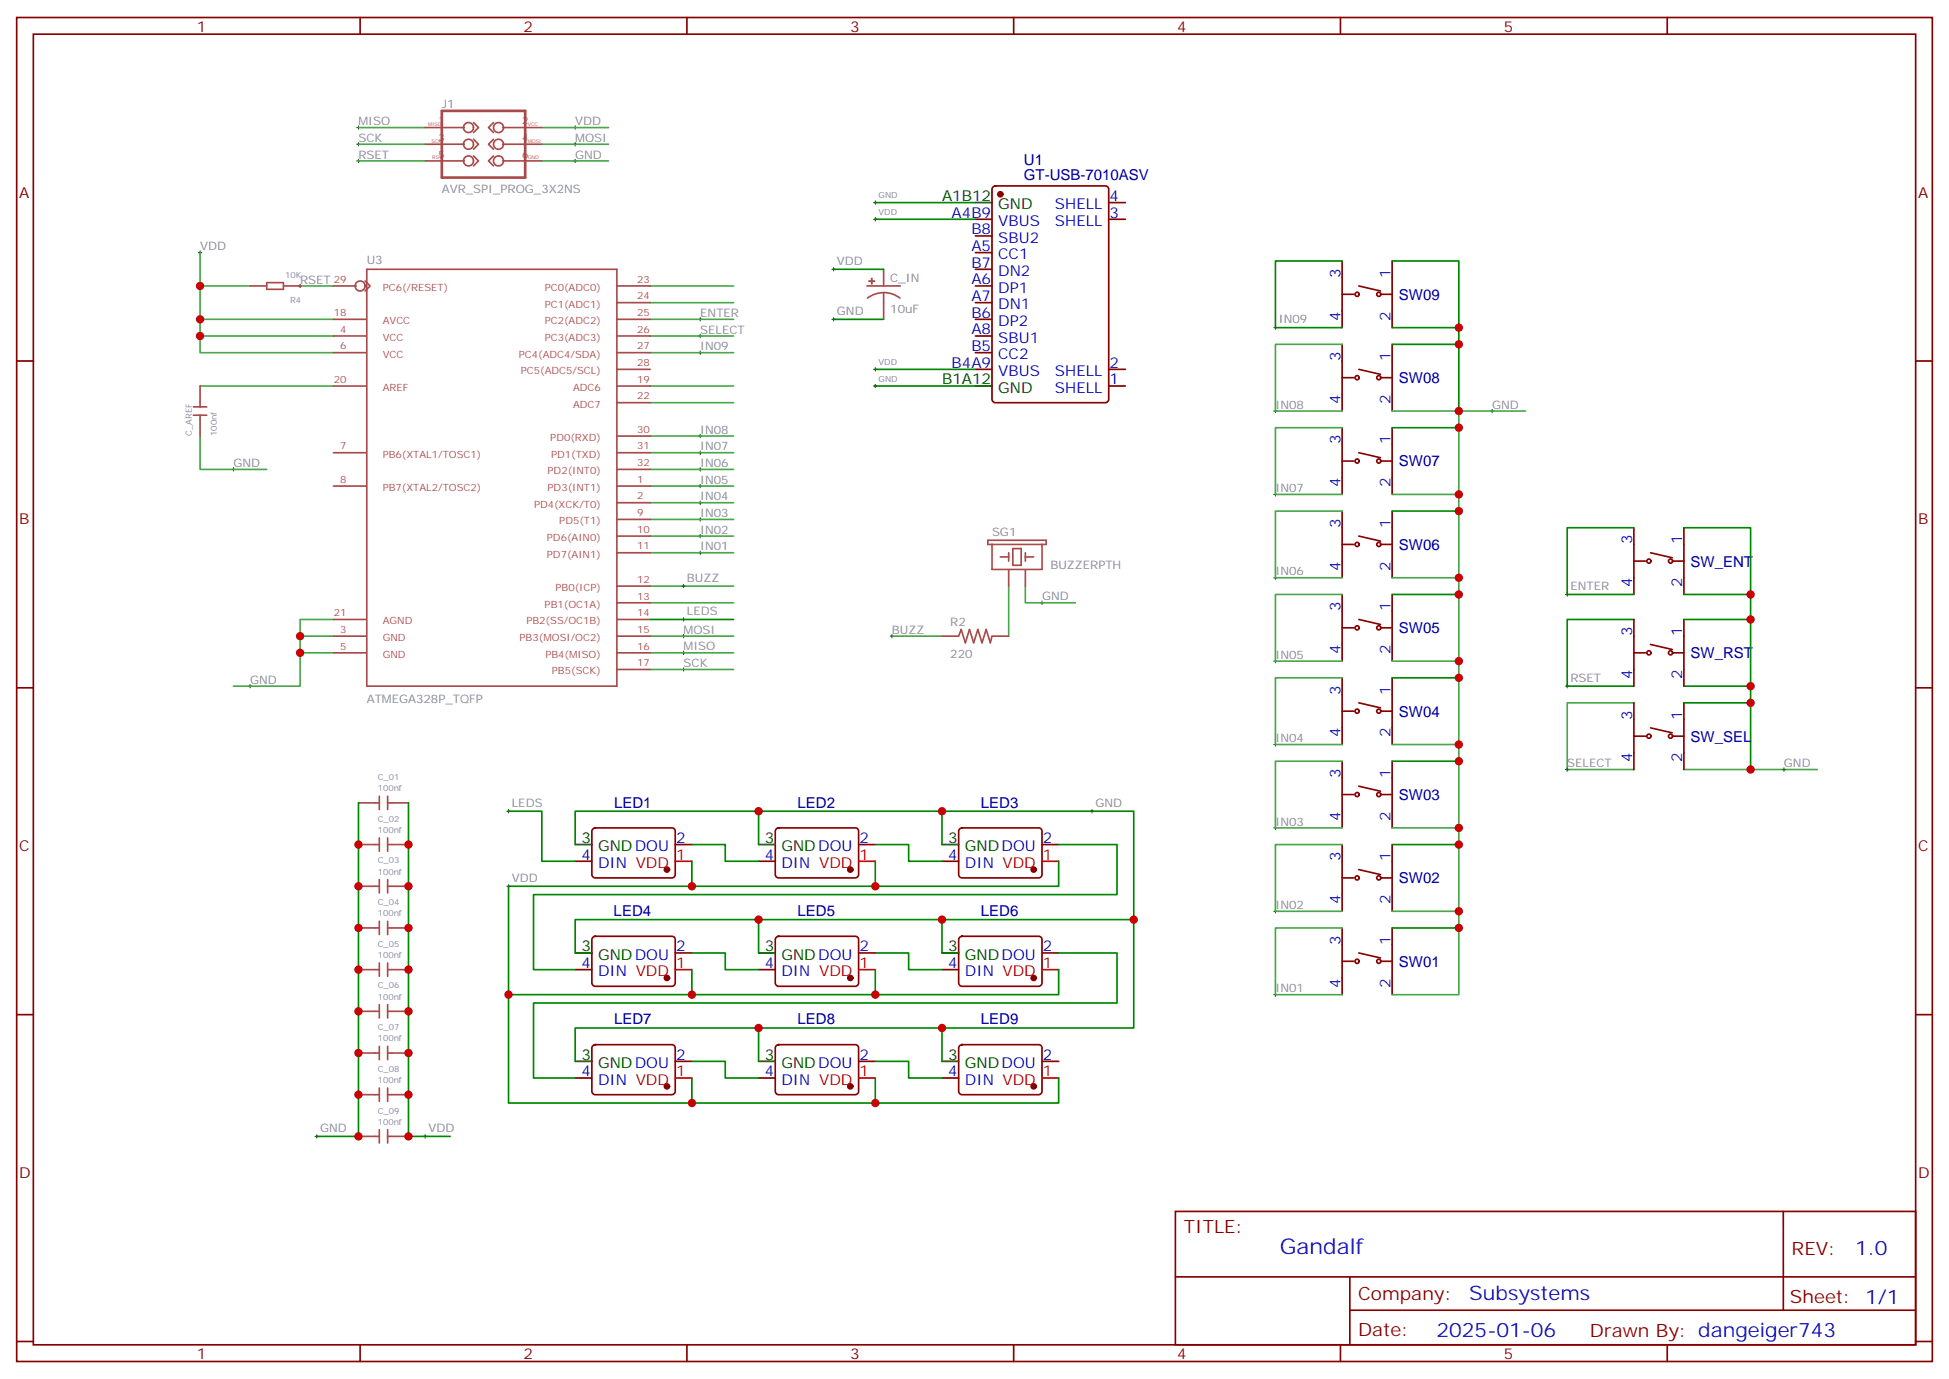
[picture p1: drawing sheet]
<svg xmlns="http://www.w3.org/2000/svg" width="412mm" height="292mm" viewBox="0 0 412 292" stroke-linecap="round" stroke-linejoin="round" font-family="sans-serif">
<g fill="none" stroke="#870000" stroke-width=".35">
<path d="M3.5 3.7h405.4v284.3h-405.4zM7.1 7.2h398.2v277.3h-398.2zM76.2 3.7v3.5M145.3 3.7v3.5M214.5 3.7v3.5M283.6 3.7v3.5M352.8 3.7v3.5M210.1 39.5l.5-.2h23.3a.71 .71 0 0 1 .7 .7v44.5a.76 .76 0 0 1-.7 .7h-23.3a.76 .76 0 0 1-.7-.7v-44.5zM206.4 46.4h3.5M206.4 57h3.5M206.4 53.4h3.5M206.4 49.9h3.5"/>
<path d="M234.6 42.9h3.5M234.6 46.4h3.5M284 55.2v14.1M294.6 55.2v14.1M3.5 76.4h3.6M206.4 78.1h3.5M206.4 74.6h3.5M206.4 71.1h3.5M206.4 67.6h3.5M206.4 64h3.5M206.4 60.5h3.5M234.6 78.1h3.5"/>
<path d="M284 72.8v14.2M284 79.9h2.5M284 62.3h2.5M287.5 78.1l4.6 1.1M287.5 60.5l4.6 1.1M292.1 79.9h2.5M292.1 62.3h2.5M294.6 72.8v14.2M405.3 76.4h3.6M234.6 81.7h3.5M284 90.5v14.1M284 97.5h2.5"/>
<path d="M287.5 95.8l4.6 1M292.1 97.5h2.5M294.6 90.5v14.1M284 108.1v14.1M284 115.2h2.5M287.5 113.4l4.6 1.1M292.1 115.2h2.5M294.6 108.1v14.1M345.7 111.7v14.1M345.7 118.7h2.5M349.2 116.9l4.6 1.1M353.8 118.7h2.5"/>
<path d="M356.3 111.7v14.1M284 125.8v14.1M284 132.8h2.5M287.5 131.1l4.6 1M292.1 132.8h2.5M294.6 125.8v14.1M345.7 131.1v14.1M345.7 138.1h2.5M349.2 136.3l4.6 1.1M353.8 138.1h2.5M356.3 131.1v14.1M3.5 145.5h3.6"/>
<path d="M284 143.4v14.1M284 150.5h2.5M287.5 148.7l4.6 1.1M292.1 150.5h2.5M294.6 143.4v14.1M345.7 148.7v14.1M345.7 155.8h2.5M349.2 154l4.6 1M353.8 155.8h2.5M356.3 148.7v14.1M405.3 145.5h3.6M125.5 175.4l.4-.2h16.3a.71 .71 0 0 1 .7 .7v9.1a.76 .76 0 0 1-.7 .7h-16.3a.76 .76 0 0 1-.7-.7v-9.1z"/>
<path d="M142.9 178.7h3.5M164.3 175.4l.4-.2h16.3a.71 .71 0 0 1 .7 .7v9.1a.76 .76 0 0 1-.7 .7h-16.3a.76 .76 0 0 1-.7-.7v-9.1zM181.7 178.7h3.5M203.1 175.4l.5-.2h16.2a.71 .71 0 0 1 .7 .7v9.1a.76 .76 0 0 1-.7 .7h-16.2a.76 .76 0 0 1-.8-.7v-9.1zM220.5 178.7h3.5M284 161v14.2M284 178.7v14.1M284 168.1h2.5M287.5 166.3l4.6 1.1M292.1 168.1h2.5M294.6 161v14.2M294.6 178.7v14.1"/>
<path d="M121.7 182.2h3.5M125.5 198.3l.4-.2h16.3a.71 .71 0 0 1 .7 .7v9.2a.76 .76 0 0 1-.7 .7h-16.3a.76 .76 0 0 1-.7-.7v-9.2zM160.5 182.2h3.5M164.3 198.3l.4-.2h16.3a.71 .71 0 0 1 .7 .7v9.2a.76 .76 0 0 1-.7 .7h-16.3a.76 .76 0 0 1-.7-.7v-9.2zM199.3 182.2h3.5M203.1 198.3l.5-.2h16.2a.71 .71 0 0 1 .7 .7v9.2a.76 .76 0 0 1-.7 .7h-16.2a.76 .76 0 0 1-.8-.7v-9.2zM284 196.3v14.1M284 185.7h2.5M287.5 184l4.6 1M292.1 185.7h2.5M294.6 196.3v14.1M3.5 214.7h3.6"/>
<path d="M121.7 205.1h3.5M142.9 201.6h3.5M160.5 205.1h3.5M181.7 201.6h3.5M199.3 205.1h3.5M220.5 201.6h3.5M284 203.4h2.5M287.5 201.6l4.6 1.1M292.1 203.4h2.5M405.3 214.7h3.6M121.7 228.1h3.5M125.5 221.2l.4-.2h16.3a.71 .71 0 0 1 .7 .7v9.2a.76 .76 0 0 1-.7 .7h-16.3a.76 .76 0 0 1-.7-.7v-9.2z"/>
<path d="M142.9 224.5h3.5M160.5 228.1h3.5M164.3 221.2l.4-.2h16.3a.71 .71 0 0 1 .7 .7v9.2a.76 .76 0 0 1-.7 .7h-16.3a.76 .76 0 0 1-.7-.7v-9.2zM181.7 224.5h3.5M199.3 228.1h3.5M203.1 221.2l.5-.2h16.2a.71 .71 0 0 1 .7 .7v9.2a.76 .76 0 0 1-.7 .7h-16.2a.76 .76 0 0 1-.8-.7v-9.2zM220.5 224.5h3.5M248.7 256.3h156.6v28.2h-156.6zM377.3 256.3v20.9M248.7 270.1h156.5M285.6 277.2h119.6M285.6 270.1v14.2"/>
<path d="M3.5 283.8h3.6M76.2 284.5v3.5M145.3 284.5v3.5M214.5 284.5v3.5M283.6 284.5v3.5M352.8 284.5v3.5M405.3 283.8h3.6"/>
<circle cx="287.2" cy="62.3" r=".44"/>
<circle cx="287.2" cy="79.9" r=".44"/>
<circle cx="291.7" cy="62.3" r=".44"/>
<circle cx="291.7" cy="79.9" r=".44"/>
<circle cx="287.2" cy="97.5" r=".44"/>
<circle cx="291.7" cy="97.5" r=".44"/>
<circle cx="287.2" cy="115.2" r=".44"/>
<circle cx="291.7" cy="115.2" r=".44"/>
<circle cx="348.9" cy="118.7" r=".44"/>
<circle cx="353.5" cy="118.7" r=".44"/>
<circle cx="287.2" cy="132.8" r=".44"/>
<circle cx="291.7" cy="132.8" r=".44"/>
<circle cx="348.9" cy="138.1" r=".44"/>
<circle cx="353.5" cy="138.1" r=".44"/>
<circle cx="287.2" cy="150.5" r=".44"/>
<circle cx="291.7" cy="150.5" r=".44"/>
<circle cx="348.9" cy="155.8" r=".44"/>
<circle cx="353.5" cy="155.8" r=".44"/>
<circle cx="287.2" cy="168.1" r=".44"/>
<circle cx="291.7" cy="168.1" r=".44"/>
<circle cx="287.2" cy="185.7" r=".44"/>
<circle cx="291.7" cy="185.7" r=".44"/>
<circle cx="287.2" cy="203.4" r=".44"/>
<circle cx="291.7" cy="203.4" r=".44"/>
</g>
<g fill="none" stroke="#4aa64a" stroke-width=".35">
<path d="M75.8 34h14.2M75.8 30.5h14.2M75.8 27h14.2M114.7 34h14.1M114.7 30.5h14.1M114.7 27h14.1M42.3 53.4v21.2h28.3M42.3 71.1h28.3M42.3 67.6h28.3M42.3 60.5h10.6M63.5 60.5h7.1M137.6 74.6h17.6"/>
<path d="M137.6 71.1h17.6M137.6 67.6h17.6M137.6 64h17.6M137.6 60.5h17.6M284 72.8h-14.1v14.2h14.1M42.3 92.3v7h14.1M42.3 81.7h28.3M137.6 85.2h17.6M137.6 81.7h17.6M137.6 92.3h17.6M137.6 95.8h17.6M137.6 99.3h17.6"/>
<path d="M284 90.5h-14.1v14.1h14.1M294.6 87h28.2M308.7 87v17.6h-14.1M137.6 102.8h17.6M137.6 106.4h17.6M137.6 109.9h17.6M137.6 113.4h17.6M137.6 116.9h17.6M284 108.1h-14.1v14.1h14.1M308.7 104.6v17.6h-14.1M63.5 138.1h7.1M63.5 134.6h7.1"/>
<path d="M70.6 131.1h-7.1v14.1h-14.1M137.6 138.1h17.6M137.6 134.6h17.6M137.6 127.5h17.6M137.6 124h17.6M188.7 134.6h10.6M213.4 124v10.6M217 124v3.5h10.5M284 125.8h-14.1v14.1h14.1M308.7 139.9v17.6h-14.1M308.7 122.2v17.7h-14.1M137.6 141.6h17.6"/>
<path d="M284 143.4h-14.1v14.1h14.1M308.7 157.5v17.7h-14.1M345.7 148.7h-14.1v14.1h14.1M284 178.7h-14.1v14.1h14.1M284 161h-14.1v14.2h14.1M308.7 175.2v17.6h-14.1M356.3 162.8h28.2M284 196.3h-14.1v14.1h14.1M308.7 192.8v17.6h-14.1"/>
</g>
<g fill="none" stroke="#000" stroke-width=".21">
<path d="M75.5 34h.7M75.5 30.5h.7M75.5 27h.7M75.8 26.6v.7M75.8 30.2v.7M75.8 33.7v.7M121.4 34h.7M121.4 30.5h.7M121.4 27h.7M121.7 26.6v.7M121.7 30.2v.7M121.7 33.7v.7"/>
<path d="M42 53.4h.7M42.3 53.1v.7M176 57h.7M176.4 56.6v.7M184.9 42.9h.7M184.9 46.4h.7M185.2 42.5v.7M185.2 46v.7M63.1 60.5h.8M63.5 60.1v.8M147.8 74.6h.7M147.8 71.1h.7"/>
<path d="M147.8 67.6h.7M148.2 67.2v.7M148.2 70.7v.7M148.2 74.3v.7M176 67.6h.7M176.4 67.2v.7M184.9 78.1h.7M185.2 77.8v.7M269.5 69.3h.7M269.9 69v.7M49 99.3h.7M49.4 99v.7"/>
<path d="M147.8 99.3h.7M147.8 92.3h.7M147.8 95.8h.7M148.2 91.9v.7M148.2 95.4v.7M148.2 99v.7M184.9 81.7h.7M185.2 81.3v.7M269.5 87h.7M269.9 86.6v.7M315.4 87h.7M315.7 86.6v.7"/>
<path d="M147.8 102.8h.7M147.8 106.4h.7M147.8 109.9h.7M147.8 113.4h.7M147.8 116.9h.7M148.2 102.5v.7M148.2 106v.7M148.2 109.5v.7M148.2 113.1v.7M148.2 116.6v.7M269.5 104.6h.7M269.9 104.2v.8"/>
<path d="M144.3 138.1h.7M144.3 134.6h.7M144.3 131.1h.7M144.3 124h.7M144.6 123.6v.8M144.6 130.7v.7M144.6 134.2v.7M144.6 137.8v.7M188.4 134.6h.7M188.7 134.2v.7M220.1 127.5h.7M220.5 127.2v.7"/>
<path d="M269.5 139.9h.7M269.5 122.2h.7M269.9 121.9v.7M269.9 139.5v.7M331.3 125.8h.7M331.6 125.4v.7M52.6 145.2h.7M52.9 144.8v.7M144.3 141.6h.7M144.6 141.3v.7M269.5 157.5h.7M269.9 157.2v.7"/>
<path d="M331.3 145.2h.7M331.6 144.8v.7M107.2 171.6h.7M107.6 171.3v.7M230.7 171.6h.7M231.1 171.3v.7M269.5 175.2h.7M269.9 174.8v.7M331.3 162.8h.7M331.6 162.5v.7M377.1 162.8h.7M377.5 162.5v.7"/>
<path d="M107.2 187.5h.7M107.6 187.1v.8M269.5 192.8h.7M269.9 192.4v.7M269.5 210.4h.7M269.9 210.1v.7M66.7 240.4h.7M67 240.1v.7M89.6 240.4h.7M90 240.1v.7"/>
</g>
<g fill="none" stroke="#a64a4a" stroke-width=".35">
<path d="M90 27h8.3M90 30.5h8.3M90 34h8.3M100.2 25.9l1 1.1-1 1M100.2 29.5l1 1-1 1.1M100.2 33l1 1-1 1.1M104.4 25.9l-1 1.1 1 1M104.4 29.5l-1 1 1 1.1M104.4 33l-1 1 1 1.1M106.4 27h8.3M106.4 30.5h8.3M106.4 34h8.3"/>
<path d="M56.4 59.8h3.6v1.4h-3.6zM77.3 59.4l1 1.1-1 1.1M77.6 57h52.9v88.2h-52.9zM187 57v3.4M52.9 60.5h3.5M60 60.5h3.5M70.6 60.5h4.8M70.6 71.1h6.9M70.6 74.6h6.9M70.6 67.6h6.9M130.6 60.5h7M130.6 71.1h7"/>
<path d="M130.6 74.6h7M130.6 67.6h7M130.6 78.1h7M130.6 64h7M183.4 60.5h7.1M187 61.9l1.8 .3 1.6 .9M187 61.9l-1.8 .3-1.7 .9M187 61.9v2.1M187 64.1v3.5M40.9 87.8h2.8M40.9 86.1h2.8M42.3 81.7v3.4"/>
<path d="M42.3 85.2v.9M42.3 87.8v.9M42.3 88.8v3.5M70.6 95.8h6.9M70.6 81.7h6.9M130.6 95.8h7M130.6 81.7h7M130.6 99.3h7M130.6 92.3h7M130.6 85.2h7M70.6 102.8h6.9M130.6 102.8h7"/>
<path d="M130.6 116.9h7M130.6 113.4h7M130.6 109.9h7M130.6 106.4h7M209 114.3h12.4v.9h-12.4zM209.9 115.2v5.3h10.6v-5.3M211.7 117.8h1.7M213.4 116.9v1.8M214.3 116.1h1.8v3.5h-1.8zM217 117.8h1.7M217 116.9v1.8M70.6 134.6h6.9"/>
<path d="M70.6 138.1h6.9M70.6 131.1h6.9M130.6 134.6h7M130.6 138.1h7M130.6 131.1h7M130.6 127.5h7M130.6 124h7M199.3 134.6h3.5M202.8 134.6l.6-1.4 .9 2.8 .8-2.8 .9 2.8 .9-2.8 .9 2.8 .9-2.8 .8 2.8 .4-1.4M210 134.6h3.4M213.4 120.5v3.5M217 120.5v3.5"/>
<path d="M130.6 141.6h7M75.8 169.9h3.5M75.8 178.7h3.5M79.4 169.9h.9M79.4 178.7h.9M80.3 168.5v2.8M80.3 177.3v2.8M82 168.5v2.8M82 177.3v2.8M82 169.9h.9M82 178.7h.9M83 169.9h3.4"/>
<path d="M83 178.7h3.4M75.8 187.5h3.5M75.8 196.3h3.5M79.4 187.5h.9M79.4 196.3h.9M80.3 186.1v2.8M80.3 194.9v2.8M82 186.1v2.8M82 194.9v2.8M82 187.5h.9M82 196.3h.9M83 187.5h3.4"/>
<path d="M83 196.3h3.4M75.8 205.1h3.5M75.8 214h3.5M79.4 205.1h.9M79.4 214h.9M80.3 203.7v2.9M80.3 212.5v2.9M82 203.7v2.9M82 212.5v2.9M82 205.1h.9M82 214h.9M83 205.1h3.4"/>
<path d="M83 214h3.4M75.8 222.8h3.5M75.8 231.6h3.5M79.4 222.8h.9M79.4 231.6h.9M80.3 221.4v2.8M80.3 230.2v2.8M80.3 239v2.8M82 221.4v2.8M82 230.2v2.8M82 239v2.8M82 222.8h.9"/>
<path d="M82 231.6h.9M83 222.8h3.4M83 231.6h3.4M75.8 240.4h3.5M79.4 240.4h.9M82 240.4h.9M83 240.4h3.4"/>
<circle cx="99.1" cy="30.5" r="1.06"/>
<circle cx="99.1" cy="34" r="1.06"/>
<circle cx="99.1" cy="27" r="1.06"/>
<circle cx="105.5" cy="27" r="1.06"/>
<circle cx="105.5" cy="30.5" r="1.06"/>
<circle cx="105.5" cy="34" r="1.06"/>
<circle cx="76.2" cy="60.5" r="1.06"/>
</g>
<path d="M93.5 23.5h17.6v14.1h-17.6z" fill="none" stroke="#a64a4a" stroke-width=".56"/>
<g fill="none" stroke="#008700" stroke-width=".35">
<path d="M176.4 57h10.6M185.2 46.4h21.2M185.2 42.9h21.2M284 55.2h-14.1v14.1h14.1M294.6 55.2h14.1v14.1M176.4 67.6h10.6M185.2 78.1h21.2M294.6 69.3h14.1v17.7M294.6 72.8h14.1M185.2 81.7h21.2M294.6 90.5h14.1M294.6 108.1h14.1"/>
<path d="M345.7 111.7h-14.1v14.1h14.1M356.3 111.7h14.1v14.1M137.6 131.1h17.6M294.6 125.8h14.1M345.7 131.1h-14.1v14.1h14.1M356.3 125.8h14.1v19.4M356.3 131.1h14.1M294.6 143.4h14.1M356.3 145.2h14.1v17.6M356.3 148.7h14.1M75.8 169.9v70.5h-8.8M86.4 169.9v70.5h8.8"/>
<path d="M107.6 171.6h7.1v10.6h7M121.7 178.7v-7.1h38.8v7.1M146.4 178.7h7.1v3.5h7M160.5 171.6h38.8v7.1M185.2 178.7h7.1v3.5h7M199.3 171.6h40.6v45.9h-40.6M224 178.7h12.4v10.6h-123.5v15.8h8.8M294.6 161h14.1M294.6 178.7h14.1M146.4 182.2v5.3h38.8v-5.3M146.4 187.5h-38.8v45.9h38.8M160.5 194.6h38.8v7"/>
<path d="M199.3 194.6h40.6M224 182.2v5.3h-38.8M294.6 196.3h14.1M107.6 210.4h38.8M121.7 201.6v-7h38.8v7M146.4 205.1v5.3h38.8v-5.3M146.4 201.6h7.1v3.5h7M160.5 217.5h38.8v7M185.2 201.6h7.1v3.5h7M224 205.1v5.3h-38.8M224 201.6h12.4v10.6h-123.5v15.9h8.8M121.7 224.5v-7h38.8v7"/>
<path d="M146.4 228.1v5.3h38.8v-5.3M146.4 224.5h7.1v3.6h7M185.2 224.5h7.1v3.6h7M224 228.1v5.3h-38.8"/>
</g>
<g fill="#870000" stroke="#870000" stroke-width=".35">
<circle cx="141.1" cy="184" r=".53"/>
<circle cx="179.9" cy="184" r=".53"/>
<circle cx="218.7" cy="184" r=".53"/>
<circle cx="141.1" cy="206.9" r=".53"/>
<circle cx="179.9" cy="206.9" r=".53"/>
<circle cx="218.7" cy="206.9" r=".53"/>
<circle cx="141.1" cy="229.8" r=".53"/>
<circle cx="179.9" cy="229.8" r=".53"/>
<circle cx="218.7" cy="229.8" r=".53"/>
<circle cx="211.7" cy="41.1" r=".53"/>
</g>
<path d="M142.9 182.2h3.5M181.7 182.2h3.5M220.5 182.2h3.5M142.9 205.1h3.5M181.7 205.1h3.5M220.5 205.1h3.5M142.9 228.1h3.5M181.7 228.1h3.5M220.5 228.1h3.5" fill="none" stroke="#f00" stroke-width=".35"/>
<path d="M206.4 42.9h3.5M206.4 81.7h3.5M121.7 178.7h3.5M160.5 178.7h3.5M199.3 178.7h3.5M121.7 201.6h3.5M160.5 201.6h3.5M199.3 201.6h3.5M121.7 224.5h3.5M160.5 224.5h3.5M199.3 224.5h3.5" fill="none" stroke="#000" stroke-width=".35"/>
<g fill="#a64a4a" stroke="#a64a4a" stroke-width=".21">
<path d="M183.8 59.4h1.3v.2h-1.3z"/>
<path d="M184.4 58.9h.1v1.2h-.1z"/>
</g>
<g fill="#c00">
<circle cx="63.5" cy="138.1" r=".88"/>
<circle cx="63.5" cy="134.6" r=".88"/>
<circle cx="42.3" cy="60.5" r=".88"/>
<circle cx="42.3" cy="67.6" r=".88"/>
<circle cx="42.3" cy="71.1" r=".88"/>
<circle cx="308.7" cy="192.8" r=".88"/>
<circle cx="308.7" cy="175.2" r=".88"/>
<circle cx="308.7" cy="157.5" r=".88"/>
<circle cx="308.7" cy="139.9" r=".88"/>
<circle cx="308.7" cy="122.2" r=".88"/>
<circle cx="308.7" cy="104.6" r=".88"/>
<circle cx="308.7" cy="87" r=".88"/>
<circle cx="370.4" cy="162.8" r=".88"/>
<circle cx="160.5" cy="171.6" r=".88"/>
<circle cx="160.5" cy="194.6" r=".88"/>
<circle cx="160.5" cy="217.5" r=".88"/>
<circle cx="185.2" cy="187.5" r=".88"/>
<circle cx="185.2" cy="210.4" r=".88"/>
<circle cx="185.2" cy="233.4" r=".88"/>
<circle cx="199.3" cy="171.6" r=".88"/>
<circle cx="199.3" cy="217.5" r=".88"/>
<circle cx="199.3" cy="194.6" r=".88"/>
<circle cx="239.9" cy="194.6" r=".88"/>
<circle cx="146.4" cy="187.5" r=".88"/>
<circle cx="146.4" cy="233.4" r=".88"/>
<circle cx="146.4" cy="210.4" r=".88"/>
<circle cx="107.6" cy="210.4" r=".88"/>
<circle cx="370.4" cy="145.2" r=".88"/>
<circle cx="75.8" cy="178.7" r=".88"/>
<circle cx="75.8" cy="187.5" r=".88"/>
<circle cx="75.8" cy="196.3" r=".88"/>
<circle cx="75.8" cy="205.1" r=".88"/>
<circle cx="75.8" cy="214" r=".88"/>
<circle cx="75.8" cy="222.8" r=".88"/>
<circle cx="75.8" cy="231.6" r=".88"/>
<circle cx="75.8" cy="240.4" r=".88"/>
<circle cx="86.4" cy="178.7" r=".88"/>
<circle cx="86.4" cy="187.5" r=".88"/>
<circle cx="86.4" cy="196.3" r=".88"/>
<circle cx="86.4" cy="205.1" r=".88"/>
<circle cx="86.4" cy="214" r=".88"/>
<circle cx="86.4" cy="222.8" r=".88"/>
<circle cx="86.4" cy="231.6" r=".88"/>
<circle cx="86.4" cy="240.4" r=".88"/>
<circle cx="370.4" cy="125.8" r=".88"/>
<circle cx="370.4" cy="131.1" r=".88"/>
<circle cx="370.4" cy="148.7" r=".88"/>
<circle cx="308.7" cy="69.3" r=".88"/>
<circle cx="308.7" cy="72.8" r=".88"/>
<circle cx="308.7" cy="90.5" r=".88"/>
<circle cx="308.7" cy="108.1" r=".88"/>
<circle cx="308.7" cy="125.8" r=".88"/>
<circle cx="308.7" cy="143.4" r=".88"/>
<circle cx="308.7" cy="161" r=".88"/>
<circle cx="308.7" cy="178.7" r=".88"/>
<circle cx="308.7" cy="196.3" r=".88"/>
</g>
<text font-size="4.6" fill="#00f" x="270.8" y="265.3">Gandalf</text>
<g font-size="4.2" fill="#00f">
<text x="392.5" y="265.6">1.0</text>
<text x="310.9" y="275.1">Subsystems</text>
<text x="304" y="282.9">2025-01-06</text>
</g>
<g font-size="3.9" fill="#800">
<text x="250.5" y="260.9">TITLE:</text>
<text x="379.1" y="265.6">REV:</text>
<text x="287.4" y="275.1">Company:</text>
<text x="378.7" y="275.7">Sheet: 1/1</text>
<text x="287.4" y="282.8">Date:</text>
<text x="336.4" y="282.8">Drawn By: dangeiger743</text>
</g>
<g font-size="3.2" fill="#800">
<text x="41.6" y="6.7">1</text>
<text x="110.8" y="6.7">2</text>
<text x="179.9" y="6.7">3</text>
<text x="249.1" y="6.7">4</text>
<text x="318.2" y="6.7">5</text>
<text x="4.1" y="41.8">A</text>
<text x="405.9" y="41.8">A</text>
<text x="4.1" y="110.9">B</text>
<text x="405.9" y="110.9">B</text>
<text x="4.1" y="180.1">C</text>
<text x="405.9" y="180.1">C</text>
<text x="4.1" y="249.2">D</text>
<text x="405.9" y="249.2">D</text>
<text x="41.6" y="287.5">1</text>
<text x="110.8" y="287.5">2</text>
<text x="179.9" y="287.5">3</text>
<text x="249.1" y="287.5">4</text>
<text x="318.2" y="287.5">5</text>
</g>
<g font-size="3.2" fill="#000080">
<text x="216.7" y="35">U1</text>
<text x="216.7" y="38.2">GT-USB-7010ASV</text>
<text x="296" y="63.4">SW09</text>
<text x="296" y="81.1">SW08</text>
<text x="296" y="98.7">SW07</text>
<text x="296" y="116.3">SW06</text>
<text x="357.7" y="119.9">SW_ENT</text>
<text x="296" y="134">SW05</text>
<text x="357.7" y="139.3">SW_RST</text>
<text x="296" y="151.6">SW04</text>
<text x="357.7" y="156.9">SW_SEL</text>
<text x="129.9" y="170.9">LED1</text>
<text x="168.7" y="170.9">LED2</text>
<text x="207.6" y="170.9">LED3</text>
<text x="296" y="169.2">SW03</text>
<text x="296" y="186.9">SW02</text>
<text x="129.8" y="193.8">LED4</text>
<text x="168.7" y="193.8">LED5</text>
<text x="207.6" y="193.8">LED6</text>
<text x="296" y="204.5">SW01</text>
<text x="129.9" y="216.7">LED7</text>
<text x="168.7" y="216.7">LED8</text>
<text x="207.6" y="216.7">LED9</text>
</g>
<g font-size="3.2">
<text x="199.3" y="42.5">A1B12</text>
<text x="211.2" y="44.3">GND</text>
<text x="199.3" y="81.3">B1A12</text>
<text x="211.2" y="83.1">GND</text>
<text x="123" y="178.3">3</text>
<text x="161.9" y="178.3">3</text>
<text x="200.7" y="178.3">3</text>
<text x="126.5" y="180.1">GNDDOU</text>
<text x="165.3" y="180.1">GNDDOU</text>
<text x="204.2" y="180.1">GNDDOU</text>
<text x="123" y="201.3">3</text>
<text x="126.5" y="203">GNDDOU</text>
<text x="161.9" y="201.3">3</text>
<text x="165.3" y="203">GNDDOU</text>
<text x="200.7" y="201.3">3</text>
<text x="204.2" y="203">GNDDOU</text>
<text x="123" y="224.2">3</text>
<text x="126.5" y="226">GNDDOU</text>
<text x="161.9" y="224.2">3</text>
<text x="165.3" y="226">GNDDOU</text>
<text x="200.7" y="224.2">3</text>
<text x="204.2" y="226">GNDDOU</text>
</g>
<g font-size="3.2" fill="#00f">
<text x="201.4" y="46">A4B9</text>
<text x="211.2" y="47.8">VBUS</text>
<text x="223.2" y="44.3">SHELL</text>
<text x="223.2" y="47.8">SHELL</text>
<text x="234.8" y="42.5">4</text>
<text x="234.8" y="46">3</text>
<text x="205.5" y="49.6">B8</text>
<text x="205.5" y="53.1">A5</text>
<text x="211.2" y="51.3">SBU2</text>
<text x="205.5" y="56.6">B7</text>
<text x="211.2" y="58.4">DN2</text>
<text x="211.2" y="54.9">CC1</text>
<text x="283.6" y="58.7" transform="rotate(-90 283.6 58.7)">3</text>
<text x="294.2" y="58.7" transform="rotate(-90 294.2 58.7)">1</text>
<text x="205.5" y="63.7">A7</text>
<text x="205.5" y="60.1">A6</text>
<text x="211.2" y="65.4">DN1</text>
<text x="211.2" y="61.9">DP1</text>
<text x="205.5" y="67.2">B6</text>
<text x="205.5" y="70.7">A8</text>
<text x="211.2" y="69">DP2</text>
<text x="283.6" y="67.8" transform="rotate(-90 283.6 67.8)">4</text>
<text x="294.2" y="67.8" transform="rotate(-90 294.2 67.8)">2</text>
<text x="201.4" y="77.8">B4A9</text>
<text x="205.5" y="74.3">B5</text>
<text x="211.2" y="76">CC2</text>
<text x="211.2" y="72.5">SBU1</text>
<text x="234.8" y="77.8">2</text>
<text x="283.6" y="76.4" transform="rotate(-90 283.6 76.4)">3</text>
<text x="294.2" y="76.4" transform="rotate(-90 294.2 76.4)">1</text>
<text x="211.2" y="79.6">VBUS</text>
<text x="223.2" y="79.6">SHELL</text>
<text x="223.2" y="83.1">SHELL</text>
<text x="234.8" y="81.3">1</text>
<text x="283.6" y="85.4" transform="rotate(-90 283.6 85.4)">4</text>
<text x="294.2" y="85.4" transform="rotate(-90 294.2 85.4)">2</text>
<text x="283.6" y="94" transform="rotate(-90 283.6 94)">3</text>
<text x="294.2" y="94" transform="rotate(-90 294.2 94)">1</text>
<text x="283.6" y="103.1" transform="rotate(-90 283.6 103.1)">4</text>
<text x="294.2" y="103.1" transform="rotate(-90 294.2 103.1)">2</text>
<text x="283.6" y="111.7" transform="rotate(-90 283.6 111.7)">3</text>
<text x="294.2" y="111.7" transform="rotate(-90 294.2 111.7)">1</text>
<text x="345.4" y="115.2" transform="rotate(-90 345.4 115.2)">3</text>
<text x="356" y="115.2" transform="rotate(-90 356 115.2)">1</text>
<text x="283.6" y="120.7" transform="rotate(-90 283.6 120.7)">4</text>
<text x="294.2" y="120.7" transform="rotate(-90 294.2 120.7)">2</text>
<text x="345.4" y="124.3" transform="rotate(-90 345.4 124.3)">4</text>
<text x="356" y="124.3" transform="rotate(-90 356 124.3)">2</text>
<text x="283.6" y="129.3" transform="rotate(-90 283.6 129.3)">3</text>
<text x="294.2" y="129.3" transform="rotate(-90 294.2 129.3)">1</text>
<text x="345.4" y="134.6" transform="rotate(-90 345.4 134.6)">3</text>
<text x="356" y="134.6" transform="rotate(-90 356 134.6)">1</text>
<text x="283.6" y="138.4" transform="rotate(-90 283.6 138.4)">4</text>
<text x="294.2" y="138.4" transform="rotate(-90 294.2 138.4)">2</text>
<text x="345.4" y="143.7" transform="rotate(-90 345.4 143.7)">4</text>
<text x="356" y="143.7" transform="rotate(-90 356 143.7)">2</text>
<text x="283.6" y="146.9" transform="rotate(-90 283.6 146.9)">3</text>
<text x="294.2" y="146.9" transform="rotate(-90 294.2 146.9)">1</text>
<text x="345.4" y="152.2" transform="rotate(-90 345.4 152.2)">3</text>
<text x="356" y="152.2" transform="rotate(-90 356 152.2)">1</text>
<text x="283.6" y="156" transform="rotate(-90 283.6 156)">4</text>
<text x="294.2" y="156" transform="rotate(-90 294.2 156)">2</text>
<text x="345.4" y="161.3" transform="rotate(-90 345.4 161.3)">4</text>
<text x="356" y="161.3" transform="rotate(-90 356 161.3)">2</text>
<text x="283.6" y="164.6" transform="rotate(-90 283.6 164.6)">3</text>
<text x="294.2" y="164.6" transform="rotate(-90 294.2 164.6)">1</text>
<text x="283.6" y="173.6" transform="rotate(-90 283.6 173.6)">4</text>
<text x="294.2" y="173.6" transform="rotate(-90 294.2 173.6)">2</text>
<text x="143.1" y="178.3">2</text>
<text x="181.9" y="178.3">2</text>
<text x="220.7" y="178.3">2</text>
<text x="123" y="181.9">4</text>
<text x="126.5" y="183.6">DIN VDD</text>
<text x="161.9" y="181.9">4</text>
<text x="165.3" y="183.6">DIN VDD</text>
<text x="200.7" y="181.9">4</text>
<text x="204.2" y="183.6">DIN VDD</text>
<text x="283.6" y="182.2" transform="rotate(-90 283.6 182.2)">3</text>
<text x="294.2" y="182.2" transform="rotate(-90 294.2 182.2)">1</text>
<text x="283.6" y="191.3" transform="rotate(-90 283.6 191.3)">4</text>
<text x="294.2" y="191.3" transform="rotate(-90 294.2 191.3)">2</text>
<text x="143.1" y="201.3">2</text>
<text x="181.9" y="201.3">2</text>
<text x="220.7" y="201.3">2</text>
<text x="283.6" y="199.8" transform="rotate(-90 283.6 199.8)">3</text>
<text x="294.2" y="199.8" transform="rotate(-90 294.2 199.8)">1</text>
<text x="123" y="204.8">4</text>
<text x="126.5" y="206.6">DIN VDD</text>
<text x="161.9" y="204.8">4</text>
<text x="165.3" y="206.6">DIN VDD</text>
<text x="200.7" y="204.8">4</text>
<text x="204.2" y="206.6">DIN VDD</text>
<text x="283.6" y="208.9" transform="rotate(-90 283.6 208.9)">4</text>
<text x="294.2" y="208.9" transform="rotate(-90 294.2 208.9)">2</text>
<text x="123" y="227.7">4</text>
<text x="143.1" y="224.2">2</text>
<text x="161.9" y="227.7">4</text>
<text x="181.9" y="224.2">2</text>
<text x="200.7" y="227.7">4</text>
<text x="220.7" y="224.2">2</text>
<text x="126.5" y="229.5">DIN VDD</text>
<text x="165.3" y="229.5">DIN VDD</text>
<text x="204.2" y="229.5">DIN VDD</text>
</g>
<g font-size="3.2" fill="#f00">
<text x="143.1" y="181.9">1</text>
<text x="181.9" y="181.9">1</text>
<text x="220.7" y="181.9">1</text>
<text x="143.1" y="204.8">1</text>
<text x="181.9" y="204.8">1</text>
<text x="220.7" y="204.8">1</text>
<text x="143.1" y="227.7">1</text>
<text x="181.9" y="227.7">1</text>
<text x="220.7" y="227.7">1</text>
</g>
<g font-size="2.5" fill="#838383">
<text x="93.5" y="22.8">J1</text>
<text x="75.8" y="26.5">MISO</text>
<text x="121.7" y="26.5">VDD</text>
<text x="75.8" y="30">SCK</text>
<text x="75.8" y="33.5">RSET</text>
<text x="121.7" y="33.5">GND</text>
<text x="121.7" y="30">MOSI</text>
<text x="93.5" y="40.7">AVR_SPI_PROG_3X2NS</text>
<text x="42.3" y="53">VDD</text>
<text x="77.6" y="55.9">U3</text>
<text x="177.1" y="56.1">VDD</text>
<text x="188.4" y="59.6">C_IN</text>
<text x="63.5" y="60">RSET</text>
<text x="148.2" y="70.6">SELECT</text>
<text x="148.2" y="67.1">ENTER</text>
<text x="177.1" y="66.7">GND</text>
<text x="188.4" y="66.3">10uF</text>
<text x="270.6" y="68.4">IN09</text>
<text x="148.2" y="74.1">IN09</text>
<text x="269.9" y="86.5">IN08</text>
<text x="315.7" y="86.5">GND</text>
<text x="148.2" y="91.8">IN08</text>
<text x="148.2" y="95.3">IN07</text>
<text x="49.4" y="98.8">GND</text>
<text x="148.2" y="98.8">IN06</text>
<text x="148.2" y="102.3">IN05</text>
<text x="148.2" y="105.9">IN04</text>
<text x="269.9" y="104.1">IN07</text>
<text x="148.2" y="109.4">IN03</text>
<text x="148.2" y="112.9">IN02</text>
<text x="209.9" y="113.4">SG1</text>
<text x="148.2" y="116.5">IN01</text>
<text x="145.3" y="123.1">BUZZ</text>
<text x="222.2" y="120.5">BUZZERPTH</text>
<text x="269.9" y="121.7">IN06</text>
<text x="332.3" y="124.9">ENTER</text>
<text x="145.3" y="130.2">LEDS</text>
<text x="220.5" y="127">GND</text>
<text x="144.6" y="137.6">MISO</text>
<text x="144.6" y="134.1">MOSI</text>
<text x="188.7" y="134.1">BUZZ</text>
<text x="201.1" y="132.5">R2</text>
<text x="144.6" y="141.1">SCK</text>
<text x="201.1" y="139.2">220</text>
<text x="269.9" y="139.4">IN05</text>
<text x="52.9" y="144.7">GND</text>
<text x="77.6" y="148.7">ATMEGA328P_TQFP</text>
<text x="332.3" y="144.3">RSET</text>
<text x="269.9" y="157">IN04</text>
<text x="331.6" y="162.3">SELECT</text>
<text x="377.5" y="162.3">GND</text>
<text x="108.3" y="170.7">LEDS</text>
<text x="231.8" y="170.7">GND</text>
<text x="269.9" y="174.7">IN03</text>
<text x="108.3" y="186.6">VDD</text>
<text x="269.9" y="192.3">IN02</text>
<text x="269.9" y="209.9">IN01</text>
<text x="67.7" y="239.5">GND</text>
<text x="90.7" y="239.5">VDD</text>
</g>
<g font-size="2.1" fill="#a54b4b">
<text x="92.8" y="26.3">1</text>
<text x="92.8" y="29.8">3</text>
<text x="110.5" y="26.3">2</text>
<text x="110.5" y="29.8">4</text>
<text x="92.8" y="33.3">5</text>
<text x="110.5" y="33.3">6</text>
<text x="70.6" y="59.8">29</text>
<text x="134.8" y="59.8">23</text>
<text x="81" y="61.5">PC6(/RESET)</text>
<text x="115.2" y="65.1">PC1(ADC1)</text>
<text x="115.2" y="61.5">PC0(ADC0)</text>
<text x="134.8" y="63.3">24</text>
<text x="70.6" y="66.9">18</text>
<text x="72" y="70.4">4</text>
<text x="81" y="68.6">AVCC</text>
<text x="115.2" y="68.6">PC2(ADC2)</text>
<text x="134.8" y="70.4">26</text>
<text x="134.8" y="66.9">25</text>
<text x="72" y="73.9">6</text>
<text x="81" y="72.1">VCC</text>
<text x="81" y="75.7">VCC</text>
<text x="109.8" y="75.7">PC4(ADC4/SDA)</text>
<text x="115.2" y="72.1">PC3(ADC3)</text>
<text x="134.8" y="77.4">28</text>
<text x="134.8" y="73.9">27</text>
<text x="70.6" y="81">20</text>
<text x="81" y="82.7">AREF</text>
<text x="110.2" y="79.2">PC5(ADC5/SCL)</text>
<text x="121.3" y="82.7">ADC6</text>
<text x="134.8" y="81">19</text>
<text x="121.3" y="86.2">ADC7</text>
<text x="134.8" y="84.5">22</text>
<text x="72" y="95.1">7</text>
<text x="116.4" y="93.3">PD0(RXD)</text>
<text x="134.8" y="95.1">31</text>
<text x="134.8" y="91.6">30</text>
<text x="81" y="96.8">PB6(XTAL1/TOSC1)</text>
<text x="115.9" y="100.3">PD2(INT0)</text>
<text x="116.6" y="96.8">PD1(TXD)</text>
<text x="134.8" y="98.6">32</text>
<text x="72" y="102.1">8</text>
<text x="81" y="103.9">PB7(XTAL2/TOSC2)</text>
<text x="113" y="107.4">PD4(XCK/T0)</text>
<text x="115.9" y="103.9">PD3(INT1)</text>
<text x="134.8" y="105.7">2</text>
<text x="134.8" y="102.1">1</text>
<text x="118.3" y="110.9">PD5(T1)</text>
<text x="134.8" y="112.7">10</text>
<text x="134.8" y="109.2">9</text>
<text x="115.7" y="118">PD7(AIN1)</text>
<text x="115.7" y="114.5">PD6(AIN0)</text>
<text x="134.8" y="116.3">11</text>
<text x="117.5" y="125">PB0(ICP)</text>
<text x="134.8" y="123.3">12</text>
<text x="70.6" y="130.4">21</text>
<text x="115.2" y="128.6">PB1(OC1A)</text>
<text x="134.8" y="130.4">14</text>
<text x="134.8" y="126.8">13</text>
<text x="72" y="133.9">3</text>
<text x="72" y="137.4">5</text>
<text x="81" y="135.6">GND</text>
<text x="81" y="132.1">AGND</text>
<text x="109.9" y="135.6">PB3(MOSI/OC2)</text>
<text x="111.4" y="132.1">PB2(SS/OC1B)</text>
<text x="134.8" y="137.4">16</text>
<text x="134.8" y="133.9">15</text>
<text x="81" y="139.2">GND</text>
<text x="115.4" y="139.2">PB4(MISO)</text>
<text x="116.8" y="142.7">PB5(SCK)</text>
<text x="134.8" y="140.9">17</text>
</g>
<g font-size="1.8" fill="#838383">
<text x="185.9" y="42">GND</text>
<text x="185.9" y="45.5">VDD</text>
<text x="60.3" y="58.7">10K</text>
<text x="61.4" y="64">R4</text>
<text x="185.9" y="77.3">VDD</text>
<text x="185.9" y="80.8">GND</text>
<text x="40.6" y="92.3" transform="rotate(-90 40.6 92.3)">C_AREF</text>
<text x="45.9" y="92.3" transform="rotate(-90 45.9 92.3)">100nf</text>
<text x="80" y="167.4">100nf</text>
<text x="80" y="165">C_01</text>
<text x="80" y="173.8">C_02</text>
<text x="80" y="176.2">100nf</text>
<text x="80" y="185">100nf</text>
<text x="80" y="182.7">C_03</text>
<text x="80" y="191.5">C_04</text>
<text x="80" y="193.9">100nf</text>
<text x="80" y="202.7">100nf</text>
<text x="80" y="200.3">C_05</text>
<text x="80" y="209.1">C_06</text>
<text x="80" y="211.5">100nf</text>
<text x="80" y="220.3">100nf</text>
<text x="80" y="217.9">C_07</text>
<text x="80" y="226.8">C_08</text>
<text x="80" y="229.1">100nf</text>
<text x="80" y="237.9">100nf</text>
<text x="80" y="235.6">C_09</text>
</g>
<g font-size="1.1" fill="#a54b4b">
<text x="90.6" y="26.6">MISO</text>
<text x="111.7" y="26.6">VCC</text>
<text x="91.3" y="30.2">SCK</text>
<text x="91.5" y="33.7">RST</text>
<text x="111.7" y="30.2">MOSI</text>
<text x="111.7" y="33.7">GND</text>
</g>
</svg>
